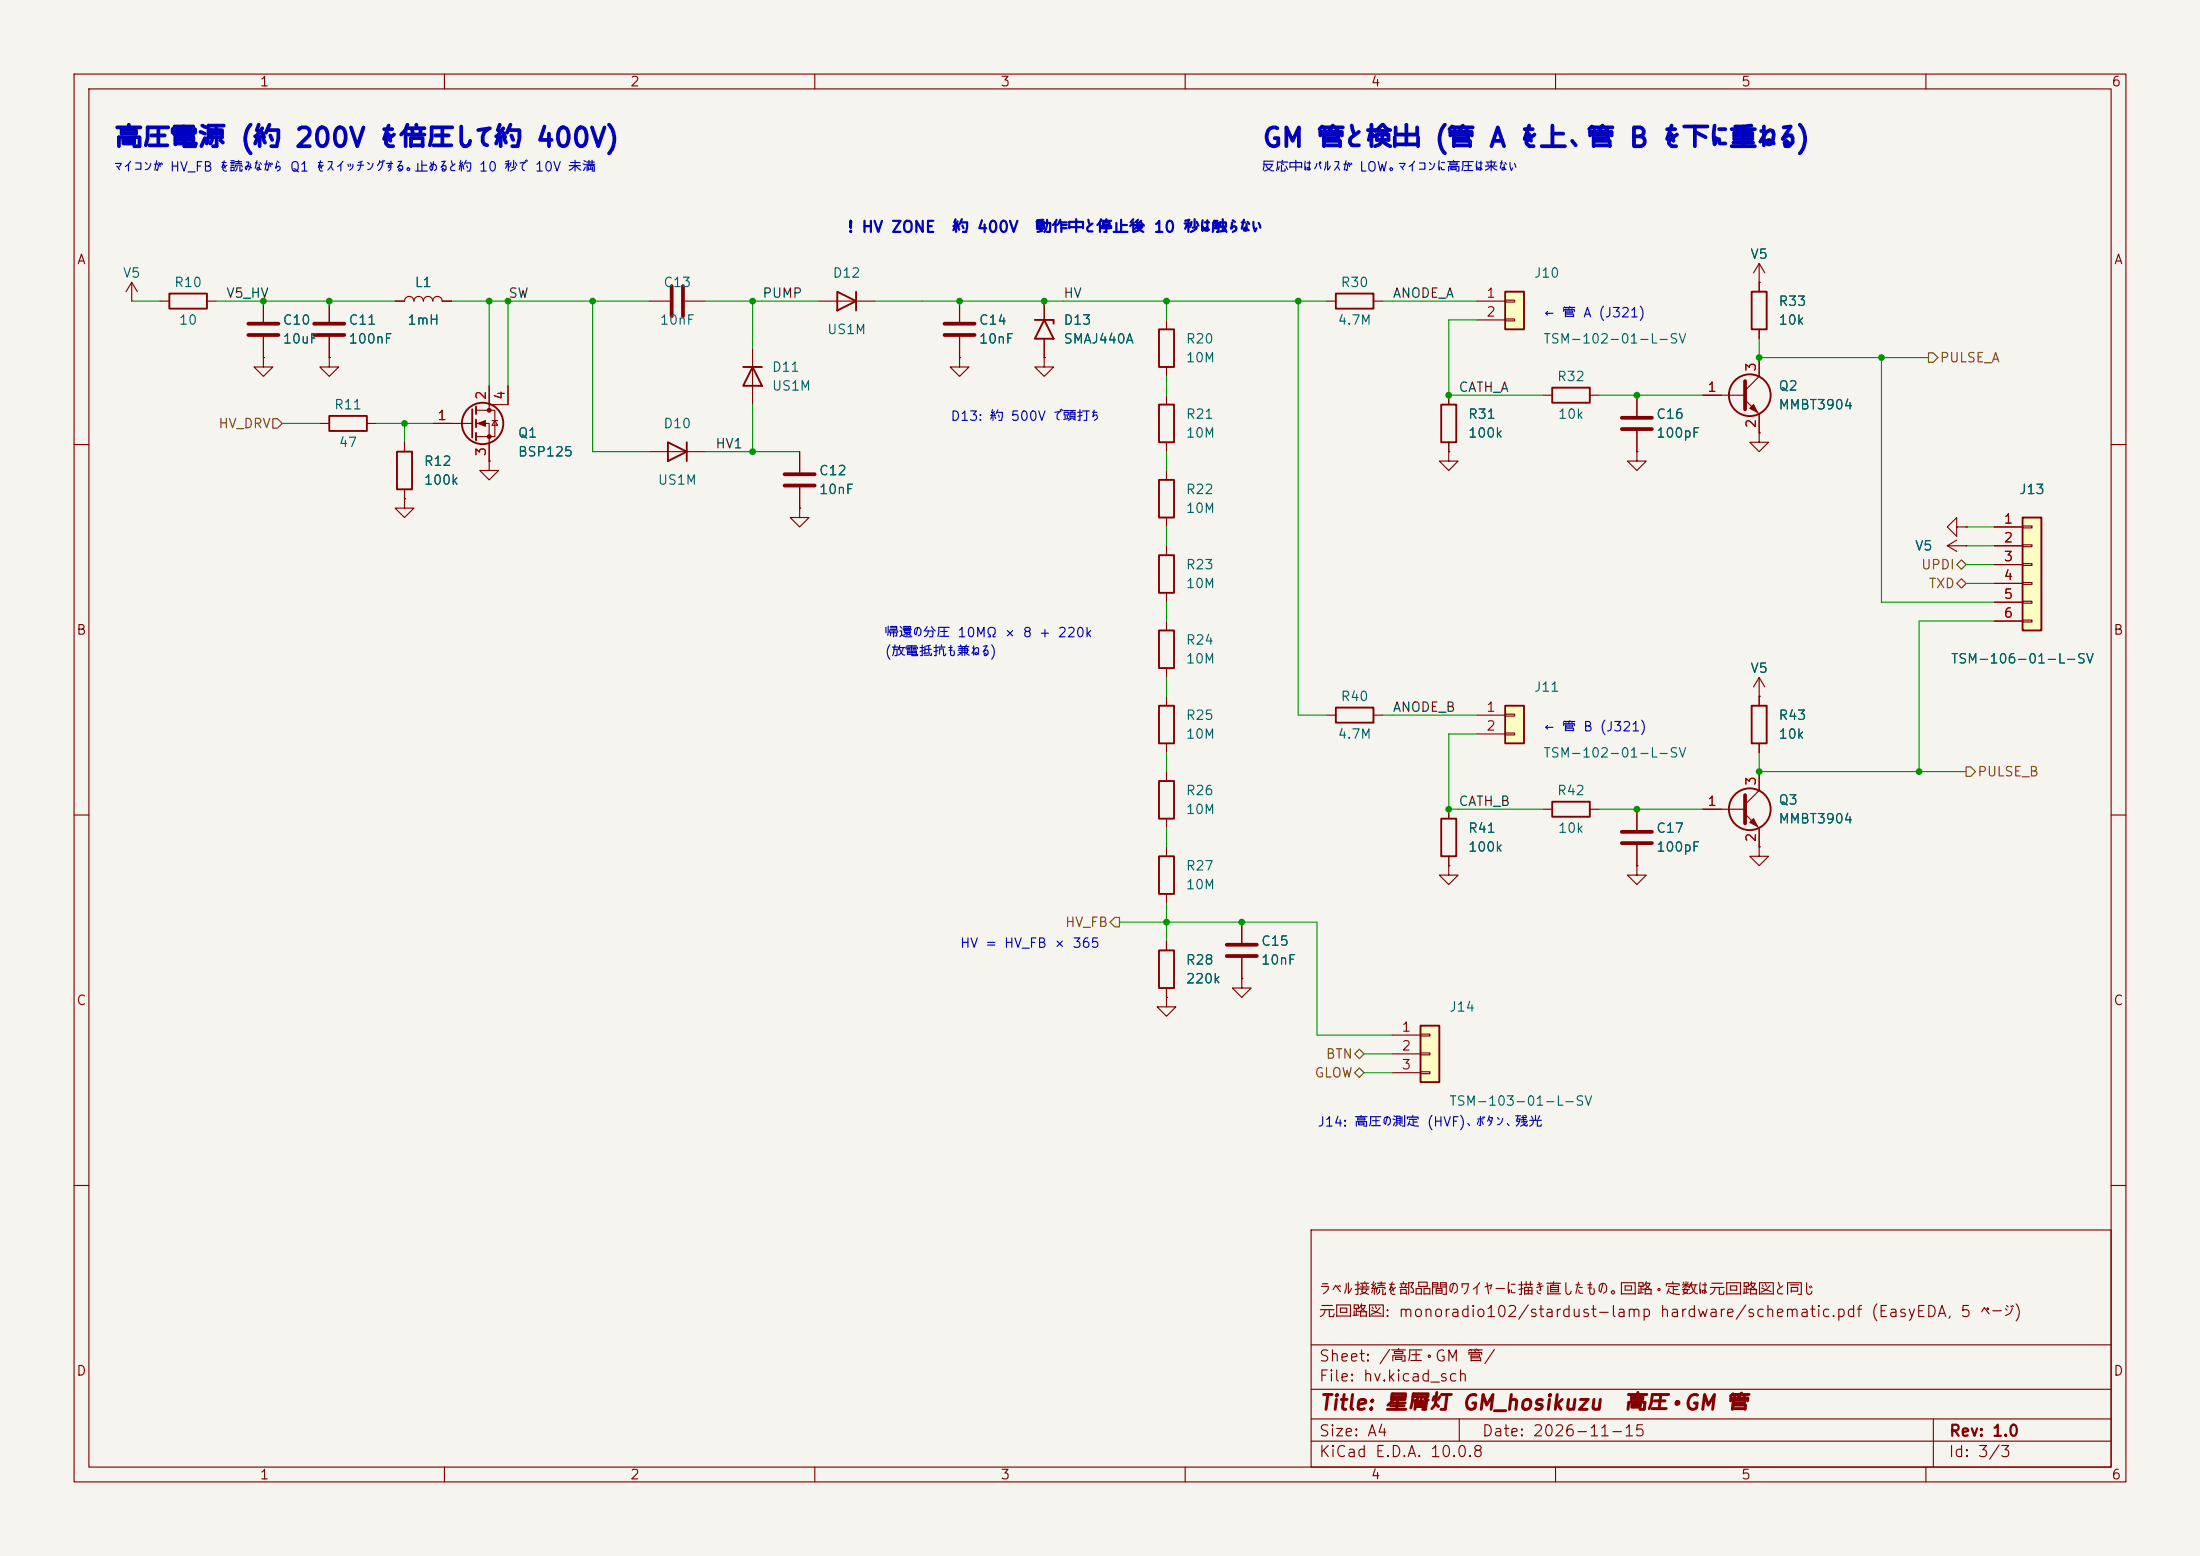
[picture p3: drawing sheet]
<svg xmlns="http://www.w3.org/2000/svg" width="297mm" height="210mm" viewBox="0 0 297 210" stroke-linecap="round" stroke-linejoin="round" font-family="sans-serif">
<path d="M0 0h297v210h-297z" fill="#f5f4ef" stroke="#f5f4ef" stroke-width=".14"/>
<g fill="none" stroke="#840000" stroke-width=".15">
<path d="M10 10h277v190h-277zM12 12h273v186h-273zM60 10v2M110 10v2M160 10v2M210 10v2M260 10v2M44.4 48.3v1.2h1.3l-1.3 1.3-1.2-1.3h1.2M44.4 48.3h.1M10 60h2M285 60h2M10 110h2"/>
<path d="M285 110h2M10 160h2M177 166h108v32h-108zM285 160h2M60 198v2M110 198v2M160 198v2M177 194.5h108M177 191.5h108M177 187.5h108M177 181.5h108M197 191.5v3"/>
<path d="M210 198v2M260 198v2M261 191.5v6.5"/>
</g>
<path d="M191.8 138.4h2.5v7.7h-2.5z" fill="#ffffc2"/>
<path d="M209.5 52.3h5.1v2.1h-5.1zM156.5 128.3h2v5.1h-2zM191.8 138.4h2.5v7.7h-2.5z" fill="none" stroke="#840000" stroke-width=".25"/>
<g fill="none" stroke="#840000" stroke-width=".15">
<path d="M208.3 53.3h1.2M214.6 53.3h1.3M221 53.3v2.8M221 58.2v2.8M221 61v1.2h1.2l-1.2 1.3-1.3-1.3h1.3M221 61h.1M157.5 134.6v1.3h1.2l-1.2 1.3-1.3-1.3h1.3M157.5 134.6h.1M157.5 127v1.3M157.5 133.4v1.2M188 139.7h3.8M191.8 139.6h1.2v.2h-1.2z"/>
<path d="M188 142.2h3.8M188 144.8h3.8M191.8 142.1h1.2v.3h-1.2zM191.8 144.7h1.2v.2h-1.2z"/>
</g>
<path d="M218.9 56.4h4.1M218.9 57.9h4.1" fill="none" stroke="#840000" stroke-width=".51"/>
<path d="M203.2 95.3h2.5v5h-2.5z" fill="#ffffc2"/>
<path d="M180.3 39.6h5.1v2.1h-5.1zM236.5 39.4h2v5.1h-2zM44.4 56.1h5.1v2.1h-5.1zM203.2 95.3h2.5v5h-2.5zM209.5 108.2h5.1v2h-5.1z" fill="none" stroke="#840000" stroke-width=".25"/>
<g fill="none" stroke="#840000" stroke-width=".15">
<path d="M237.5 38.1v1.3M35.6 48.3v1.2h1.2l-1.2 1.3-1.3-1.3h1.3M35.6 48.3h.1M43.2 57.2h1.2M49.5 57.2h1.3M179.1 40.6h1.2M185.4 40.6h1.3M237.5 44.5v1.2M199.4 96.5h3.8M199.4 99.1h3.8M203.2 96.4h1.3v.2h-1.3zM203.2 98.9h1.3v.3h-1.3z"/>
<path d="M237.5 94h.1M237.5 91.4l-.8 1.3M237.5 91.4l.8 1.3M237.5 91.4v2.6M208.3 109.2h1.2M214.6 109.2h1.3"/>
</g>
<path d="M203.2 39.4h2.5v5.1h-2.5z" fill="#ffffc2"/>
<path d="M203.2 39.4h2.5v5.1h-2.5zM194.6 54.6h2v5.1h-2z" fill="none" stroke="#840000" stroke-width=".25"/>
<g fill="none" stroke="#840000" stroke-width=".15">
<path d="M17.8 38.1l-.8 1.3M17.8 38.1l.7 1.3M17.8 38.1v2.5M237.5 38.1h.1M237.5 35.6l-.8 1.2M237.5 35.6l.8 1.2M237.5 35.6v2.5M17.8 40.6h.1M195.6 53.3v1.3M195.6 59.7v1.3M199.4 40.6h3.8M199.4 43.2h3.8"/>
<path d="M203.2 40.5h1.3v.3h-1.3zM203.2 43.1h1.3v.2h-1.3zM195.6 61v1.2h1.2l-1.2 1.3-1.3-1.3h1.3M195.6 61h.1"/>
</g>
<path d="M273 69.9h2.6v15.2h-2.6z" fill="#ffffc2"/>
<g fill="none" stroke="#840000" stroke-width=".25">
<path d="M22.9 39.6h5v2.1h-5zM113 39.4l2.6 1.2-2.6 1.3zM115.6 39.4v2.5M63.8 55.2v3.9M64.3 54.9v1M64.3 56.6v1.1M64.3 58.4v1M90.2 59.7l2.5 1.3-2.5 1.2zM92.7 59.7v2.5M100.3 49.5h2.6M101.6 49.5l1.3 2.6h-2.6zM139.7 43.2h2.5v.5"/>
<path d="M141 43.2l1.2 2.5h-2.5zM156.5 54.6h2v5.1h-2zM156.5 44.5h2v5h-2zM53.6 61h2v5h-2zM156.5 74.9h2v5.1h-2zM156.5 64.8h2v5.1h-2zM273 69.9h2.6v15.2h-2.6zM156.5 95.3h2v5h-2zM156.5 85.1h2v5.1h-2zM180.3 95.5h5.1v2h-5.1zM236.5 95.3h2v5h-2zM156.5 115.6h2v5.1h-2z"/>
<path d="M156.5 105.4h2v5.1h-2zM194.6 110.5h2v5.1h-2z"/>
<circle cx="65.2" cy="57.1" r="2.79"/>
<circle cx="236.2" cy="53.3" r="2.82"/>
<circle cx="236.2" cy="109.2" r="2.82"/>
</g>
<g fill="none" stroke="#840000" stroke-width=".15">
<path d="M237.5 38.1h.1M237.5 38.1v1.3M21.6 40.6h1.3M27.9 40.6h1.3M35.6 48.3h.1M35.6 40.6v2.8M35.6 45.5v2.8M44.4 48.3h.1M44.4 40.6v2.8M44.4 45.5v2.8M53.3 40.6h1.3a.64 .64 0 0 1 .6-.6 .64 .64 0 0 1 .7 .6 .64 .64 0 0 1 .6-.6 .64 .64 0 0 1 .6 .6 .64 .64 0 0 1 .7-.6 .64 .64 0 0 1 .6 .6 .64 .64 0 0 1 .7-.6 .64 .64 0 0 1 .6 .6h1.3M54.6 59.7v1.3"/>
<path d="M58.4 57.2h5.4M64.3 55.4h2.5v3.5h-2.5M64.3 57.2h1.7v5M66 52.1v2.5M66.4 56.8h.8M66.8 56.8l.4 .6h-.8zM68.6 52.1v2.5h-2.6v.8M87.6 40.6h2.8M92.5 40.6h2.7M101.6 47v7.6M110.5 40.6h7.6M129.5 48.3v1.2h1.3l-1.3 1.3-1.2-1.3h1.2"/>
<path d="M129.5 48.3h.1M129.5 40.6v2.8M129.5 45.5v2.8M141 48.3v1.2h1.2l-1.2 1.3-1.3-1.3h1.3M141 48.3h.1M141 40.6v2.6M141 45.7v2.6M157.5 43.2v1.3M157.5 49.5v1.3M157.5 53.3v1.3M157.5 59.7v1.3M195.6 53.3v1.3"/>
<path d="M195.6 59.7v1.3M221 53.3v2.8M221 58.2v2.8M229.9 53.3h5.7M235.6 54l1.9 1.9v2.5M237.5 58.4v1.3h1.3l-1.3 1.3-1.3-1.3h1.3M237.5 58.4h.1M237.5 48.3v2.5l-1.9 1.9M237.5 44.5v1.2M54.6 67.3v1.3h1.3l-1.3 1.3-1.3-1.3h1.3M54.6 67.3h.1M54.6 66v1.3"/>
<path d="M66 62.2v1.3h1.3l-1.3 1.3-1.2-1.3h1.2M66 62.2h.1M87.6 61h7.6M107.9 68.6v1.3h1.3l-1.3 1.2-1.2-1.2h1.2M107.9 68.6h.1M107.9 61v2.8M107.9 65.8v2.8M157.5 63.5v1.3M157.5 69.9v1.2M157.5 73.7v1.2M195.6 61h.1M221 61h.1"/>
<path d="M262.9 73.7h2.5M262.9 73.7l1.3 .7M264.2 71.1v-1.2l-1.3 1.2 1.3 1.3v-1.3h1.2M264.2 72.9l-1.3 .8M265.4 73.7h.1M265.4 71.1h.1M269.2 71.1h3.8M269.2 73.7h3.8M269.2 76.2h3.8M269.2 78.7h3.8M273 71h1.3v.2h-1.3zM273 73.5h1.3v.3h-1.3z"/>
<path d="M273 76.1h1.3v.2h-1.3zM273 78.6h1.3v.3h-1.3zM157.5 80v1.3M157.5 83.8v1.3M157.5 90.2v1.2M157.5 94v1.3M179.1 96.5h1.2M185.4 96.5h1.3M237.5 94h.1M237.5 94v1.3M269.2 81.3h3.8M269.2 83.8h3.8"/>
<path d="M273 81.2h1.3v.2h-1.3zM273 83.7h1.3v.2h-1.3zM157.5 100.3v1.3M157.5 104.1v1.3M157.5 110.5v1.3M157.5 114.3v1.3M195.6 116.8v1.3h1.2l-1.2 1.3-1.3-1.3h1.3M195.6 116.8h.1M195.6 109.2v1.3M195.6 115.6v1.2M221 116.8v1.3h1.2l-1.2 1.3-1.3-1.3h1.3M221 116.8h.1"/>
<path d="M221 109.2v2.8M221 114v2.8M229.9 109.2h5.7M235.6 109.9l1.9 1.9v2.5M237.5 114.3v1.3h1.3l-1.3 1.2-1.3-1.2h1.3M237.5 114.3h.1M237.5 100.3v1.3M237.5 104.1v2.6l-1.9 1.9M157.5 134.6h.1M157.5 120.7v1.2M157.5 127v1.3M157.5 133.4v1.2"/>
<path d="M167.6 132.1v1.3h1.3l-1.3 1.2-1.2-1.2h1.2M167.6 132.1h.1M167.6 124.5v2.8M167.6 129.3v2.8"/>
</g>
<g fill="none" stroke="#840000" stroke-width=".51">
<path d="M90.7 38.6v4.1M92.2 38.6v4.1M33.5 43.7h4.1M33.5 45.2h4.1M42.4 43.7h4.1M42.4 45.2h4.1M127.5 43.7h4.1M127.5 45.2h4.1M235.6 51.4v3.8M105.9 64h4.1M105.9 65.5h4.1M218.9 112.3h4.1"/>
<path d="M218.9 113.8h4.1M235.6 107.3v3.8M165.6 127.5h4.1M165.6 129h4.1"/>
</g>
<g fill="#840000" stroke="#840000" stroke-width=".15">
<path d="M236.2 55.1l.5-.5 .5 1z"/>
<path d="M236.2 111l.5-.5 .5 1z"/>
<path d="M64.5 57.2l1-.4v.7z"/>
<circle cx="66" cy="55.4" r=".25"/>
<circle cx="66" cy="58.9" r=".25"/>
</g>
<path d="M36.8 56.5h.7l.6 .7-.6 .6h-.7zM260.3 47.6h.7l.6 .7-.6 .6h-.7zM264.2 78.7l.6-.6 .6 .6-.6 .7zM264.2 76.2l.6-.6 .6 .6-.6 .6zM265.4 103.5h.7l.6 .6-.6 .7h-.7zM150.5 123.8h.6v1.3h-.6l-.6-.6zM182.9 144.8l.6-.7 .6 .7-.6 .6zM183.5 141.6l.6 .6-.6 .7-.6-.7z" fill="none" stroke="#725600" stroke-width=".15"/>
<g fill="none" stroke="#009600" stroke-width=".15">
<path d="M17.8 40.6h3.8M29.2 40.6h24.1M38.1 57.2h5.1M50.8 57.2h7.6M54.6 57.2v2.5M61 40.6h26.6M66 40.6v11.5M68.6 40.6v11.5M80 40.6v20.4h7.6M95.2 40.6h15.3M101.6 40.6v6.4M101.6 54.6v6.4"/>
<path d="M118.1 40.6h61M157.5 40.6v2.6M157.5 50.8v2.5M175.3 40.6v55.9h3.8M186.7 40.6h12.7M199.4 43.2h-3.8v10.1h12.7M215.9 53.3h14M237.5 45.7v2.6h22.8M254 48.3v33h15.2M95.2 61h12.7M157.5 61v2.5M157.5 71.1v2.6"/>
<path d="M265.4 71.1h3.8M265.4 76.2h3.8M265.4 73.7h3.8M265.4 78.7h3.8M157.5 81.3v2.5M157.5 91.4v2.6M186.7 96.5h12.7M199.4 99.1h-3.8v10.1h12.7M269.2 83.8h-10.1v20.3M157.5 101.6v2.5M157.5 111.8v2.5M215.9 109.2h14"/>
<path d="M237.5 101.6v2.5h27.9M151.1 124.5h26.7v15.2h10.2M157.5 121.9v5.1M184.1 142.2h3.9M184.1 144.8h3.9"/>
</g>
<g fill="#009600">
<circle cx="157.5" cy="40.6" r=".46"/>
<circle cx="141" cy="40.6" r=".46"/>
<circle cx="44.4" cy="40.6" r=".46"/>
<circle cx="66" cy="40.6" r=".46"/>
<circle cx="35.6" cy="40.6" r=".46"/>
<circle cx="54.6" cy="57.2" r=".46"/>
<circle cx="68.6" cy="40.6" r=".46"/>
<circle cx="80" cy="40.6" r=".46"/>
<circle cx="157.5" cy="124.5" r=".46"/>
<circle cx="195.6" cy="109.2" r=".46"/>
<circle cx="221" cy="109.2" r=".46"/>
<circle cx="167.6" cy="124.5" r=".46"/>
<circle cx="237.5" cy="48.3" r=".46"/>
<circle cx="254" cy="48.3" r=".46"/>
<circle cx="259.1" cy="104.1" r=".46"/>
<circle cx="237.5" cy="104.1" r=".46"/>
<circle cx="221" cy="53.3" r=".46"/>
<circle cx="175.3" cy="40.6" r=".46"/>
<circle cx="195.6" cy="53.3" r=".46"/>
<circle cx="129.5" cy="40.6" r=".46"/>
<circle cx="101.6" cy="61" r=".46"/>
<circle cx="101.6" cy="40.6" r=".46"/>
</g>
<g font-size="2.5" fill="#0000c2">
<text x="15.3" y="20.5">高圧電源 (約 200V を倍圧して約 400V)</text>
<text x="170.3" y="20.5">GM 管と検出 (管 A を上、管 B を下に重ねる)</text>
</g>
<g font-size="2" fill="#840000">
<text x="178" y="190.8">Title: 星屑灯 GM_hosikuzu</text>
<text x="219.1" y="190.8">高圧・GM 管</text>
</g>
<g font-size="1.5" fill="#0000c2">
<text x="114.3" y="31.8">! HV ZONE</text>
<text x="128.4" y="31.8">約 400V</text>
<text x="139.6" y="31.8">動作中と停止後 10 秒は触らない</text>
</g>
<g font-size="1.5" fill="#840000">
<text x="178" y="178.1">元回路図: monoradio102/stardust-lamp hardware/schematic.pdf (EasyEDA, 5 ページ)</text>
<text x="178" y="175.1">ラベル接続を部品間のワイヤーに描き直したもの。回路・定数は元回路図と同じ</text>
<text x="178" y="184.1">Sheet: /高圧・GM 管/</text>
<text x="178" y="186.8">File: hv.kicad_sch</text>
<text x="178" y="197">KiCad E.D.A. 10.0.8</text>
<text x="178" y="194.2">Size: A4</text>
<text x="200" y="194.2">Date: 2026-11-15</text>
<text x="263" y="197">Id: 3/3</text>
<text x="263" y="194.2">Rev: 1.0</text>
</g>
<g font-size="1.3" fill="#840000">
<text x="35" y="12">1</text>
<text x="85" y="12">2</text>
<text x="135" y="12">3</text>
<text x="185" y="12">4</text>
<text x="235" y="12">5</text>
<text x="285" y="12">6</text>
<text x="10.3" y="36">A</text>
<text x="285.3" y="36">A</text>
<text x="10.2" y="86">B</text>
<text x="285.2" y="86">B</text>
<text x="10.2" y="136">C</text>
<text x="285.2" y="136">C</text>
<text x="10.2" y="186">D</text>
<text x="285.2" y="186">D</text>
<text x="35" y="200">1</text>
<text x="85" y="200">2</text>
<text x="135" y="200">3</text>
<text x="185" y="200">4</text>
<text x="235" y="200">5</text>
<text x="285" y="200">6</text>
</g>
<g font-size="1.3" fill="#0000c2">
<text x="15.2" y="23.5">マイコンが HV_FB を読みながら Q1 をスイッチングする。止めると約 10 秒で 10V 未満</text>
<text x="170.2" y="23.5">反応中はパルスが LOW。マイコンに高圧は来ない</text>
<text x="208.3" y="43.2">← 管 A (J321)</text>
<text x="128.2" y="57.1">D13: 約 500V で頭打ち</text>
<text x="119.4" y="86.3">帰還の分圧 10MΩ × 8 + 220k</text>
<text x="119.4" y="88.9">(放電抵抗も兼ねる)</text>
<text x="208.3" y="99">← 管 B (J321)</text>
<text x="129.5" y="128.2">HV = HV_FB × 365</text>
<text x="177.8" y="152.4">J14: 高圧の測定 (HVF)、ボタン、残光</text>
</g>
<g font-size="1.3" fill="#006464">
<text x="236.2" y="35.3">V5</text>
<text x="16.5" y="37.8">V5</text>
<text x="23.4" y="39.1">R10</text>
<text x="55.9" y="39.1">L1</text>
<text x="89.5" y="39.1">C13</text>
<text x="112.3" y="37.8">D12</text>
<text x="180.9" y="39.1">R30</text>
<text x="207" y="37.8">J10</text>
<text x="240" y="41.6">R33</text>
<text x="24.1" y="44.1">10</text>
<text x="38.1" y="44.1">C10</text>
<text x="38.1" y="46.7">10uF</text>
<text x="47" y="44.1">C11</text>
<text x="47" y="46.7">100nF</text>
<text x="54.9" y="44.1">1mH</text>
<text x="89" y="44.1">10nF</text>
<text x="111.6" y="45.4">US1M</text>
<text x="132.1" y="44.1">C14</text>
<text x="132.1" y="46.7">10nF</text>
<text x="143.5" y="44.1">D13</text>
<text x="143.5" y="46.7">SMAJ440A</text>
<text x="160" y="46.7">R20</text>
<text x="180.5" y="44.1">4.7M</text>
<text x="208.3" y="46.7">TSM-102-01-L-SV</text>
<text x="240" y="44.1">10k</text>
<text x="104.1" y="50.5">D11</text>
<text x="104.1" y="53">US1M</text>
<text x="160" y="49.2">10M</text>
<text x="210.1" y="51.8">R32</text>
<text x="240" y="53">Q2</text>
<text x="45" y="55.6">R11</text>
<text x="69.8" y="59.4">Q1</text>
<text x="89.5" y="58.1">D10</text>
<text x="160" y="56.8">R21</text>
<text x="160" y="59.4">10M</text>
<text x="198.1" y="56.8">R31</text>
<text x="198.1" y="59.4">100k</text>
<text x="210.2" y="56.8">10k</text>
<text x="223.5" y="56.8">C16</text>
<text x="223.5" y="59.4">100pF</text>
<text x="240" y="55.6">MMBT3904</text>
<text x="45.7" y="60.7">47</text>
<text x="57.1" y="63.2">R12</text>
<text x="57.1" y="65.7">100k</text>
<text x="69.8" y="61.9">BSP125</text>
<text x="88.7" y="65.7">US1M</text>
<text x="110.5" y="64.5">C12</text>
<text x="110.5" y="67">10nF</text>
<text x="160" y="67">R22</text>
<text x="160" y="69.5">10M</text>
<text x="272.5" y="67">J13</text>
<text x="160" y="77.2">R23</text>
<text x="258.4" y="74.6">V5</text>
<text x="160" y="79.7">10M</text>
<text x="160" y="87.3">R24</text>
<text x="160" y="89.9">10M</text>
<text x="263.3" y="89.9">TSM-106-01-L-SV</text>
<text x="180.9" y="94.9">R40</text>
<text x="207" y="93.7">J11</text>
<text x="236.2" y="91.1">V5</text>
<text x="160" y="97.5">R25</text>
<text x="160" y="100">10M</text>
<text x="180.5" y="100">4.7M</text>
<text x="240" y="97.5">R43</text>
<text x="240" y="100">10k</text>
<text x="160" y="107.6">R26</text>
<text x="208.3" y="102.6">TSM-102-01-L-SV</text>
<text x="210.1" y="107.6">R42</text>
<text x="160" y="110.2">10M</text>
<text x="198.1" y="112.7">R41</text>
<text x="210.2" y="112.7">10k</text>
<text x="223.5" y="112.7">C17</text>
<text x="240" y="108.9">Q3</text>
<text x="240" y="111.5">MMBT3904</text>
<text x="160" y="117.8">R27</text>
<text x="198.1" y="115.3">100k</text>
<text x="223.5" y="115.3">100pF</text>
<text x="160" y="120.3">10M</text>
<text x="160" y="130.5">R28</text>
<text x="170.2" y="128">C15</text>
<text x="170.2" y="130.5">10nF</text>
<text x="160" y="133">220k</text>
<text x="195.6" y="136.9">J14</text>
<text x="195.6" y="149.6">TSM-103-01-L-SV</text>
</g>
<g font-size="1.3" fill="#0f0f0f">
<text x="30.5" y="40.5">V5_HV</text>
<text x="68.6" y="40.5">SW</text>
<text x="102.8" y="40.5">PUMP</text>
<text x="143.5" y="40.5">HV</text>
<text x="187.9" y="40.5">ANODE_A</text>
<text x="196.8" y="53.2">CATH_A</text>
<text x="96.5" y="60.8">HV1</text>
<text x="187.9" y="96.4">ANODE_B</text>
<text x="196.8" y="109.1">CATH_B</text>
</g>
<g font-size="1.3" fill="#a90000">
<text x="200.6" y="40.5">1</text>
<text x="200.6" y="43">2</text>
<text x="230.4" y="53.2">1</text>
<text x="237.4" y="50.3" transform="rotate(-90 237.4 50.3)">3</text>
<text x="59" y="57">1</text>
<text x="65.9" y="54.1" transform="rotate(-90 65.9 54.1)">2</text>
<text x="68.4" y="54.1" transform="rotate(-90 68.4 54.1)">4</text>
<text x="237.4" y="57.9" transform="rotate(-90 237.4 57.9)">2</text>
<text x="65.9" y="61.7" transform="rotate(-90 65.9 61.7)">3</text>
<text x="270.4" y="71">1</text>
<text x="270.4" y="73.5">2</text>
<text x="270.4" y="76.1">3</text>
<text x="270.4" y="78.6">4</text>
<text x="270.4" y="81.1">5</text>
<text x="270.4" y="83.7">6</text>
<text x="200.6" y="96.4">1</text>
<text x="200.6" y="98.9">2</text>
<text x="237.4" y="106.1" transform="rotate(-90 237.4 106.1)">3</text>
<text x="230.4" y="109.1">1</text>
<text x="237.4" y="113.8" transform="rotate(-90 237.4 113.8)">2</text>
<text x="189.1" y="139.6">1</text>
<text x="189.1" y="142.1">2</text>
<text x="189.1" y="144.6">3</text>
</g>
<g font-size="1.3" fill="#725600">
<text x="261.8" y="49.2">PULSE_A</text>
<text x="29.4" y="58.1">HV_DRV</text>
<text x="259.3" y="77.2">UPDI</text>
<text x="260.3" y="79.7">TXD</text>
<text x="266.9" y="105.1">PULSE_B</text>
<text x="143.7" y="125.4">HV_FB</text>
<text x="178.9" y="143.2">BTN</text>
<text x="177.4" y="145.7">GLOW</text>
</g>
</svg>
